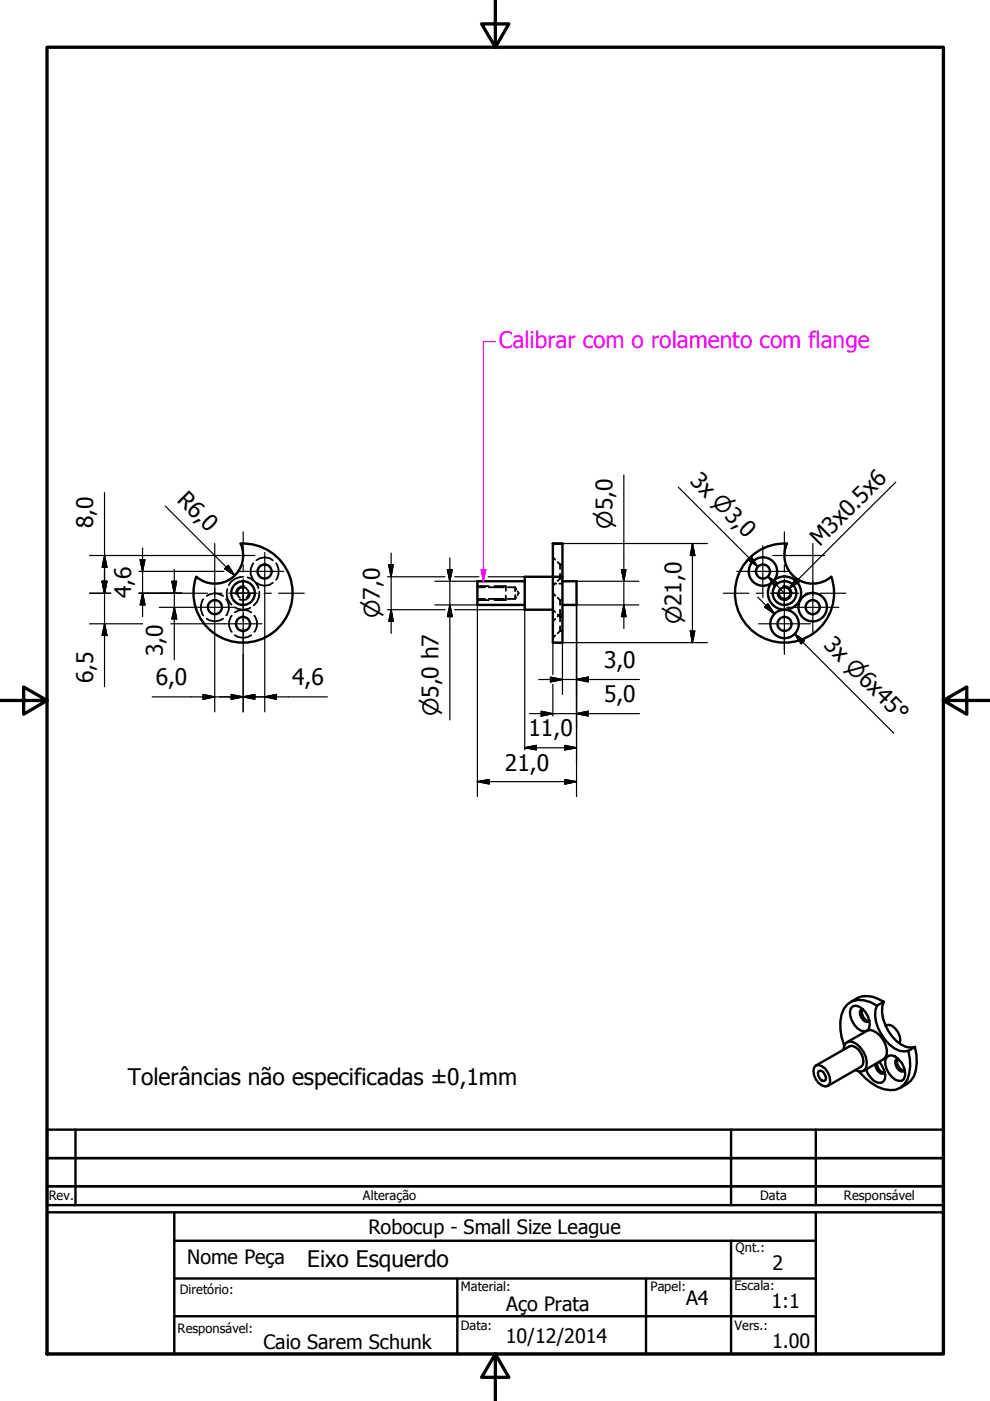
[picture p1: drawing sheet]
<svg xmlns="http://www.w3.org/2000/svg" width="210mm" height="297mm" viewBox="0 0 210 297" stroke-linecap="round" stroke-linejoin="round" font-family="sans-serif">
<!-- layer: Oculto (ISO) -->
<g fill="none" stroke="#000" stroke-width=".38">
<path d="M53.7 119.4a2.75 2.75 0 0 0 0 3.5M54.4 118.8a2.72 2.72 0 0 1 3.4 0M58.5 119.4a3 3 0 0 1 0 3.5M117.2 118.2l.5 .5M118.2 119.2l.5 .5M118.7 119.7v.9M118.7 119.7h.2M119.1 119.7h.2M43.1 127a2.94 2.94 0 0 0 0 3.5M43.8 126.4a2.95 2.95 0 0 1 3.5 0M43.8 131.2a2.95 2.95 0 0 0 3.5 0M47.9 127a2.68 2.68 0 0 1 0 3.5"/>
<path d="M48.2 124.9a3.1 3.1 0 0 0 .9 3.3M49.1 130.5a2.68 2.68 0 0 0 0 3.5M49.8 128.8l.6 .3 1.2 .2M49.8 134.7a2.95 2.95 0 0 0 3.5 0M50.9 126.7l-.3-.2a1.23 1.23 0 0 1 0-1.6 1.23 1.23 0 0 1 1.6-.2l.4 .6 .2 .6-.5 .8M51.6 122.3a3.3 3.3 0 0 0-3.1 1.8M51.6 129.3l-1.1 .2-.7 .3M51.6 129.3l1 .2 .7 .3M51.8 124.3a1.56 1.56 0 0 0-1.8 1.7M52.5 122.4a3.1 3.1 0 0 1 2.3 2.3M53 126a1.56 1.56 0 0 1-2.2 1.1M53.1 128.8l-.4 .3-1.1 .2"/>
<path d="M53.9 130.5a2.68 2.68 0 0 1 0 3.5M54.4 123.6a2.72 2.72 0 0 0 3.4 0M55 125.5l-.1 1-.4 1.1-.7 .8M101.2 124.5h1.7M101.2 127h1.7M101.2 127.2h2.4M101.2 124.3h2.4M103.6 124.5h3.3M103.6 127h3.3M104.8 124.3h2.5v1M107.3 126.3v.9h-2.5M107.6 124.5h1.6"/>
<path d="M107.6 127h1.6M109.2 124.5v.8M109.2 126.2v.8M109.2 124.5l.3 .5M109.5 126.6l-.3 .4M109.7 125.3l.3 .5-.3 .4M117.2 125.8l.5 .5M117.2 123.7h.7M117.2 129.3l.5 .5M117.7 131.2l-.5 .5M117.7 123.7l-.5 .5M117.7 134.7l-.5 .5"/>
<path d="M118.2 126.7l.5 .5M118.2 130.3l.5 .4M118.6 123.7h.7M118.7 121.7v1M118.7 127.2v1.1M118.7 129.3v1M118.7 130.7v1M118.7 132.8v1M118.7 130.3l-.5 .4M118.7 130.3h.2M118.7 127.2h.2M118.7 122.7h.2"/>
<path d="M118.7 133.8h.2M118.7 130.7h.2M118.7 122.7l-.5 .5M118.7 133.8l-.5 .5M119.1 130.3h.2M119.1 127.2h.2M119.1 122.7h.2M119.1 133.8h.2M119.1 130.7h.2"/>
</g>
<g fill="none" stroke="#000" stroke-width=".51">
<path d="M51 115.3a10.5 10.5 0 0 1 11 11.3 10.5 10.5 0 0 1-12.6 9.4 10.5 10.5 0 0 1-7.8-13.7M51 115.3a6 6 0 0 1-1.8 7.2 6 6 0 0 1-7.6-.2M117.2 115.3h2.1v7h-2.1zM117.2 115.3h2.1M158.8 118.4a10.5 10.5 0 0 1 8-3.1 6 6 0 0 0 1.9 7.2 6 6 0 0 0 7.5-.2 10.5 10.5 0 0 1-12.2 13.7 10.5 10.5 0 0 1-5.2-17.6zM111.3 123.2h-10.1v5.1h10.1M119.3 122.3v14h-2.1v-14h-5.9v7h5.9M119.3 123.2h2.9v5.1h-2.9M180.4 213.8l.4-.5a2.4 2.4 0 0 1 2.7 1.3 3.7 3.7 0 0 1 .7 3.5l-.4 .5a2.39 2.39 0 0 1-2.7-1.4 3.6 3.6 0 0 1-.7-3.4zM182.8 214a2.03 2.03 0 0 0 1.5 2.5M182.9 214l-.3 .1a1.75 1.75 0 0 0 .5 2.2l.5 .3h.4l.3-.2M183.8 218.6a2.56 2.56 0 0 1 2.9 1.1 4.5 4.5 0 0 1 1.1 4.4l-.5 .5-4.2 2.5"/>
<path d="M183.8 218.6l-4.2 2.4M185.9 213.2a5.9 5.9 0 0 0-5.2-.9 4.6 4.6 0 0 0-2.5 4.2v1.7l.2 1.7 .6 1.8M185.9 213.2a7.5 7.5 0 0 0 1.8 7.3 5.1 5.1 0 0 0 4.9 2.3M187.4 212.4a5.8 5.8 0 0 0-5.7-.8l-1.4 .9M187.4 212.4a7.6 7.6 0 0 0 1.7 7.3 5.1 5.1 0 0 0 4.9 2.3M187.4 212.4l-1.5 .8M187.7 217.4a1.74 1.74 0 0 1 2.1 .6 3.3 3.3 0 0 1 1 3.2M173 225.9a2.25 2.25 0 0 1 2.5 1.5 2.2 2.2 0 0 1 0 2.8 2.29 2.29 0 0 1-2.5-1.4 2.28 2.28 0 0 1 0-2.9zM173 225.9l7.1-4a2.22 2.22 0 0 1 2.5 1.4 2.2 2.2 0 0 1 0 2.9l-7.1 4M173.6 227.1l.4-.1a1.84 1.84 0 0 1 1.1 2l-.4 .2a1.57 1.57 0 0 1-1.1-2.1zM178.8 222.6l.2-.9 .4-.6a2.27 2.27 0 0 1 3 .9 4.4 4.4 0 0 1 1.1 4.7l-.6 .4-.7 .1-.8-.3M185.5 225.6a2.02 2.02 0 0 0 1.8 2l.3-.3"/>
<path d="M185.9 225.4a2.03 2.03 0 0 0 1.6 2M186.4 225.1a4.9 4.9 0 0 1 1.2 3.6l-.3 .6a1.91 1.91 0 0 1-2.6-.8l-.7-.8-.4-1M188 224.2a1.63 1.63 0 0 1 2.5 .4 3.9 3.9 0 0 1 1.1 4.2l-.4 .4a2.77 2.77 0 0 1-2.7-1.6 3.2 3.2 0 0 1-.5-3.4zM190.3 224.5a1.96 1.96 0 0 0 1.5 2.5M190.4 224.5l-.3 .1a1.81 1.81 0 0 0 1.4 2.6l.3-.3M192.6 222.8a8.6 8.6 0 0 1-.8 7.1 3.9 3.9 0 0 1-4.4 1 11.5 11.5 0 0 1-5.3-3.7M194 222a10 10 0 0 1-.2 6.1l-.7 1.1-2.3 1.5M194 222l-1.4 .8"/>
<circle cx="45.6" cy="128.7" r="1.49"/>
<circle cx="51.5" cy="125.7" r="2.51"/>
<circle cx="51.5" cy="132.3" r="1.49"/>
<circle cx="56.1" cy="121.2" r="1.49"/>
<circle cx="161.8" cy="121.2" r="3"/>
<circle cx="161.8" cy="121.2" r="1.49"/>
<circle cx="166.3" cy="132.3" r="3"/>
<circle cx="166.3" cy="125.7" r="3.5"/>
<circle cx="166.3" cy="125.7" r="2.51"/>
<circle cx="166.3" cy="125.7" r="1.24"/>
<circle cx="166.3" cy="132.3" r="1.49"/>
<circle cx="172.3" cy="128.7" r="3"/>
<circle cx="172.3" cy="128.7" r="1.49"/>
</g>
<path d="M166.1 124.3a1.49 1.49 0 0 1 1.7 1.2 1.49 1.49 0 0 1-1.2 1.7 1.49 1.49 0 0 1-1.7-1.2" fill="none" stroke="#000" stroke-width=".38"/>
<!-- layer: Borda (ISO) -->
<path d="M10 10h190v277.1h-190zM105 0v10l-2.9-4.9h5.8l-2.9 4.9M0 148.5h10l-5-2.8v5.7l5-2.9M200 148.5l5 2.9v-5.7l-5 2.8h10M105 287.1l2.9 4.9h-5.8l2.9-4.9v9.9" fill="none" stroke="#000" stroke-width=".7"/>
<path d="M10 239.5h190v6h-190zM16 239.5v16M155 239.5v16M173 239.5v16M10 245.5h190v6h-190zM10 251.5h190v4h-190zM37 263.1h136M137 271.1v16" fill="none" stroke="#000" stroke-width=".51"/>
<path d="M10 257h190v30.1h-190zM37 257v30.1M173 257v30.1M37 279.1h136M37 271.1h136M97 271.1v16M155 263.1v24" fill="none" stroke="#000" stroke-width=".51"/>
<g fill="none" stroke="#000" stroke-width=".25">
<path d="M19 117.8h24.1M22.2 104.4v41.2M22.2 117.8l.5 2.5h-1zM29.7 118.7h1l-.5 2.4zM30.2 116.2v14.5M35.1 107.3l14.7 14.7M82.4 119.7h1l-.5 2.6zM82.9 117.3v17M95.4 118.3v34.3M117.2 115.2h32.8M132.3 100.7v32.6M143.8 103.3l16.9 16.8-1.8-1.8"/>
<path d="M146.8 115.2l.5 2.6h-.9zM146.8 115.2v21.1M159.3 118l1.4 2.1-2.1-1.4zM189.9 102.2l-22.5 22.5M19 125.8h4.5M19 132.3h11.2M21.7 123.2h1l-.5 2.6zM22.2 132.3l.5 2.4h-1zM29.5 125.8h9M29.5 121.1h16M30.2 125.8l.5 2.5h-1zM33.8 128.8h7.7"/>
<path d="M36.2 132.3h9.3M36.4 123.2h1.1l-.5 2.6zM37 128.8l.5 2.4h-1.1zM37 120.8v19.1M45.5 132.8v18.1M45.7 121.1h1.8M45.7 132.3h1.9M47.6 120.6l.8-.7 1.4 2.1zM50.4 121.1h1M51.6 138.7v12.2M51.6 121.1h.5M56.1 125.1v.6"/>
<path d="M56.1 125.8v25.1M82.2 122.3h12.2M82.2 129.3h12.2M82.9 129.3l.5 2.4h-1zM92.2 128.3h9v40.6M92.2 123.2h9M94.9 120.8h1l-.5 2.4zM95.4 128.3l.5 2.4h-1zM96.4 129.3h14.9v29.7M96.4 122.3h5.1M103.5 122.3h7.8M119.3 136.3v10.9"/>
<path d="M122.2 123.2h13.2M131.8 120.8h.9l-.4 2.4zM132.3 128.3l.4 2.4h-.9zM135.4 128.3h-13.2v40.6M146.4 133.8h.9l-.5 2.5zM150 136.3h-32.8v6.8M160.7 126.6l3.5 3.6M162.8 128l1.4 2.2-2.1-1.5zM162.8 122.2l2.1 1.4-.7 .7zM162.8 122.2l3.5 3.6M168.5 134.4l2.1 1.4-.7 .7zM168.8 122.6l.7 .7-2.1 1.4z"/>
<path d="M170.2 136.1l-1.7-1.7 21 21M32.3 147.8h37.1M43.1 147.2l2.4 .6-2.4 .5zM49 147.2l2.6 .6-2.6 .5zM51.6 147.8l2.4-.6v1.1zM56.1 147.8l2.5-.6v1.1zM111.3 158.5l2.4-.5v1zM111.3 158.5h10.9M112.3 151.3h23.3M114.2 144.1h21.4M114.7 150.8l2.5 .5-2.5 .5zM116.7 143.6l2.6 .5-2.6 .5z"/>
<path d="M117.2 145.1v6.7M119.8 158l2.4 .5-2.4 .5zM122.2 144.1l2.5-.5v1zM122.2 151.3l2.5-.5v1zM101.2 165.7l2.6-.4v.9zM101.2 165.7h21M119.8 165.3l2.4 .4-2.4 .5z"/>
</g>
<g fill="#000" stroke="#000" stroke-width=".25">
<path d="M29.7 118.7l.5 2.4zM29.7 118.7h1l-.5 2.4zM82.4 119.7l.5 2.6zM82.4 119.7h1l-.5 2.6zM146.8 115.2l.5 2.6zM146.8 115.2l.5 2.6h-.9zM158.6 118.7l2.1 1.4zM159.3 118l1.4 2.1-2.1-1.4zM21.7 123.2l.5 2.6zM21.7 123.2h1l-.5 2.6zM22.2 132.3l.5 2.4zM22.2 132.3l.5 2.4h-1z"/>
<path d="M22.2 117.8l.5 2.5zM22.2 117.8l.5 2.5h-1zM30.2 125.8l.5 2.5zM30.2 125.8l.5 2.5h-1zM36.4 123.2l.6 2.6zM36.4 123.2h1.1l-.5 2.6zM37 128.8l.5 2.4zM37 128.8l.5 2.4h-1.1zM47.6 120.6l2.2 1.4zM47.6 120.6l.8-.7 1.4 2.1zM82.9 129.3l.5 2.4zM82.9 129.3l.5 2.4h-1z"/>
<path d="M94.9 120.8l.5 2.4zM94.9 120.8h1l-.5 2.4zM95.4 128.3l.5 2.4zM95.4 128.3l.5 2.4h-1zM131.8 120.8l.5 2.4zM131.8 120.8h.9l-.4 2.4zM132.3 128.3l.4 2.4zM132.3 128.3l.4 2.4h-.9zM146.4 133.8l.4 2.5zM146.4 133.8h.9l-.5 2.5zM162.1 128.7l2.1 1.5zM162.8 128l1.4 2.2-2.1-1.5z"/>
<path d="M162.8 122.2l2.1 1.4zM162.8 122.2l2.1 1.4-.7 .7zM168.8 122.6l-1.4 2.1zM168.8 122.6l.7 .7-2.1 1.4zM168.5 134.4l2.1 1.4zM168.5 134.4l2.1 1.4-.7 .7zM43.1 148.3l2.4-.5zM43.1 147.2l2.4 .6-2.4 .5zM49 148.3l2.6-.5zM49 147.2l2.6 .6-2.6 .5zM51.6 147.8l2.4-.6zM51.6 147.8l2.4-.6v1.1z"/>
<path d="M56.1 147.8l2.5-.6zM56.1 147.8l2.5-.6v1.1zM111.3 158.5l2.4-.5zM111.3 158.5l2.4-.5v1zM114.7 151.8l2.5-.5zM114.7 150.8l2.5 .5-2.5 .5zM116.7 144.6l2.6-.5zM116.7 143.6l2.6 .5-2.6 .5zM119.8 159l2.4-.5zM119.8 158l2.4 .5-2.4 .5zM122.2 144.1l2.5-.5zM122.2 144.1l2.5-.5v1z"/>
<path d="M122.2 151.3l2.5-.5zM122.2 151.3l2.5-.5v1zM101.2 165.7l2.6-.4zM101.2 165.7l2.6-.4v.9zM119.8 166.2l2.4-.5zM119.8 165.3l2.4 .4-2.4 .5z"/>
</g>
<!-- layer: Marca de centro (ISO) -->
<g fill="none" stroke="#000" stroke-width=".25">
<path d="M43.1 117.8h10.9M45.5 115.2v11.1M51.6 112.8v5.5M51.6 119.7v1.6M56.1 117.1v8M161.7 115.7v11M163.8 117.8h11M166.3 112.8v5.5M166.3 119.7v1.6M172.3 115.2v11.1M38.5 125.8h5.5M41.5 128.8h8"/>
<path d="M45.5 124.8v8M45.5 125.8h1.6M47.6 132.3h8M48.5 125.8h3.1h-2.6M51.6 122.7v3.1v-2.6M51.6 128.8v-3v10.5M51.6 130.3v1.4M51.6 133.3v5.4M52.1 121.1h8M54 125.8h-2.4h2.9M56 125.8h1.5M59.1 125.8h5.4"/>
<path d="M153.4 125.8h5.4M156.2 121.1h11.1M160.3 125.8h1.6M160.8 132.3h11M163.3 125.8h3h-2.5M166.3 122.7v3.1v-2.6M166.3 128.3v-2.5v3M166.3 126.7v11.1M166.3 130.3v1.4M166.3 133.3v5.4M166.8 128.8h11.1M168.8 125.8h-2.5h3.1"/>
<path d="M170.8 125.8h1.5M172.3 123.2v11.1M173.9 125.8h5.4"/>
</g>
<path d="M105 72.4h-2.5v50.8M102 120.8h1l-.5 2.4z" fill="none" stroke="#f0f" stroke-width=".25"/>
<g fill="#f0f" stroke="#f0f" stroke-width=".25">
<path d="M102 120.8l.5 2.4z"/>
<path d="M102 120.8h1l-.5 2.4z"/>
</g>
<text font-size="4.8" fill="#f0f" x="105.8" y="73.8">Calibrar com o rolamento com flange</text>
<g font-size="4.8">
<text x="37.3" y="106.2" transform="rotate(45 37.3 106.2)">R6,0</text>
<text x="146.1" y="102.1" transform="rotate(45 146.1 102.1)">3x ⌀3,0</text>
<text x="19.7" y="111.9" transform="rotate(-90 19.7 111.9)">8,0</text>
<text x="173.8" y="116.1" transform="rotate(-45 173.8 116.1)">M3x0.5x6</text>
<text x="27.8" y="126.8" transform="rotate(-90 27.8 126.8)">4,6</text>
<text x="174.4" y="137" transform="rotate(45 174.4 137)">3x ⌀6x45°</text>
<text x="34.5" y="139.1" transform="rotate(-90 34.5 139.1)">3,0</text>
<text x="128.1" y="141.7">3,0</text>
<text x="19.7" y="144.8" transform="rotate(-90 19.7 144.8)">6,5</text>
<text x="33" y="145.3">6,0</text>
<text x="62" y="145.3">4,6</text>
<text x="128.1" y="148.9">5,0</text>
<text x="112.1" y="156.1">11,0</text>
<text x="107.1" y="163.4">21,0</text>
<text x="27.1" y="230">Tolerâncias não especificadas ±0,1mm</text>
<text x="65.2" y="268.6">Eixo Esquerdo</text>
</g>
<g font-size="4.6">
<text x="129.9" y="112.1" transform="rotate(-90 129.9 112.1)">⌀5,0</text>
<text x="80.5" y="131" transform="rotate(-90 80.5 131)">⌀7,0</text>
<text x="144.5" y="132.4" transform="rotate(-90 144.5 132.4)">⌀21,0</text>
<text x="93" y="151.9" transform="rotate(-90 93 151.9)">⌀5,0 h7</text>
</g>
<g font-size="4.2">
<text x="78.1" y="261.5">Robocup - Small Size League</text>
<text x="39.7" y="268.1">Nome Peça</text>
<text x="163.8" y="269.3">2</text>
<text x="107.3" y="277.9">Aço Prata</text>
<text x="145.5" y="276.7">A4</text>
<text x="163.6" y="277.2">1:1</text>
<text x="55.9" y="286.1">Caio Sarem Schunk</text>
<text x="107.3" y="284.7">10/12/2014</text>
<text x="163.7" y="285.9">1.00</text>
</g>
<g font-size="2.7">
<text x="10.4" y="254.5">Rev.</text>
<text x="77" y="254.5">Alteração</text>
<text x="161.2" y="254.5">Data</text>
<text x="178.9" y="254.4">Responsável</text>
<text x="156" y="265.4">Qnt.:</text>
<text x="38.1" y="274.4">Diretório:</text>
<text x="97.7" y="273.7">Material:</text>
<text x="137.9" y="273.8">Papel:</text>
<text x="155.7" y="273.6">Escala:</text>
<text x="97.7" y="282">Data:</text>
<text x="155.7" y="282">Vers.:</text>
<text x="37.7" y="282.6">Responsável:</text>
</g>
</svg>
